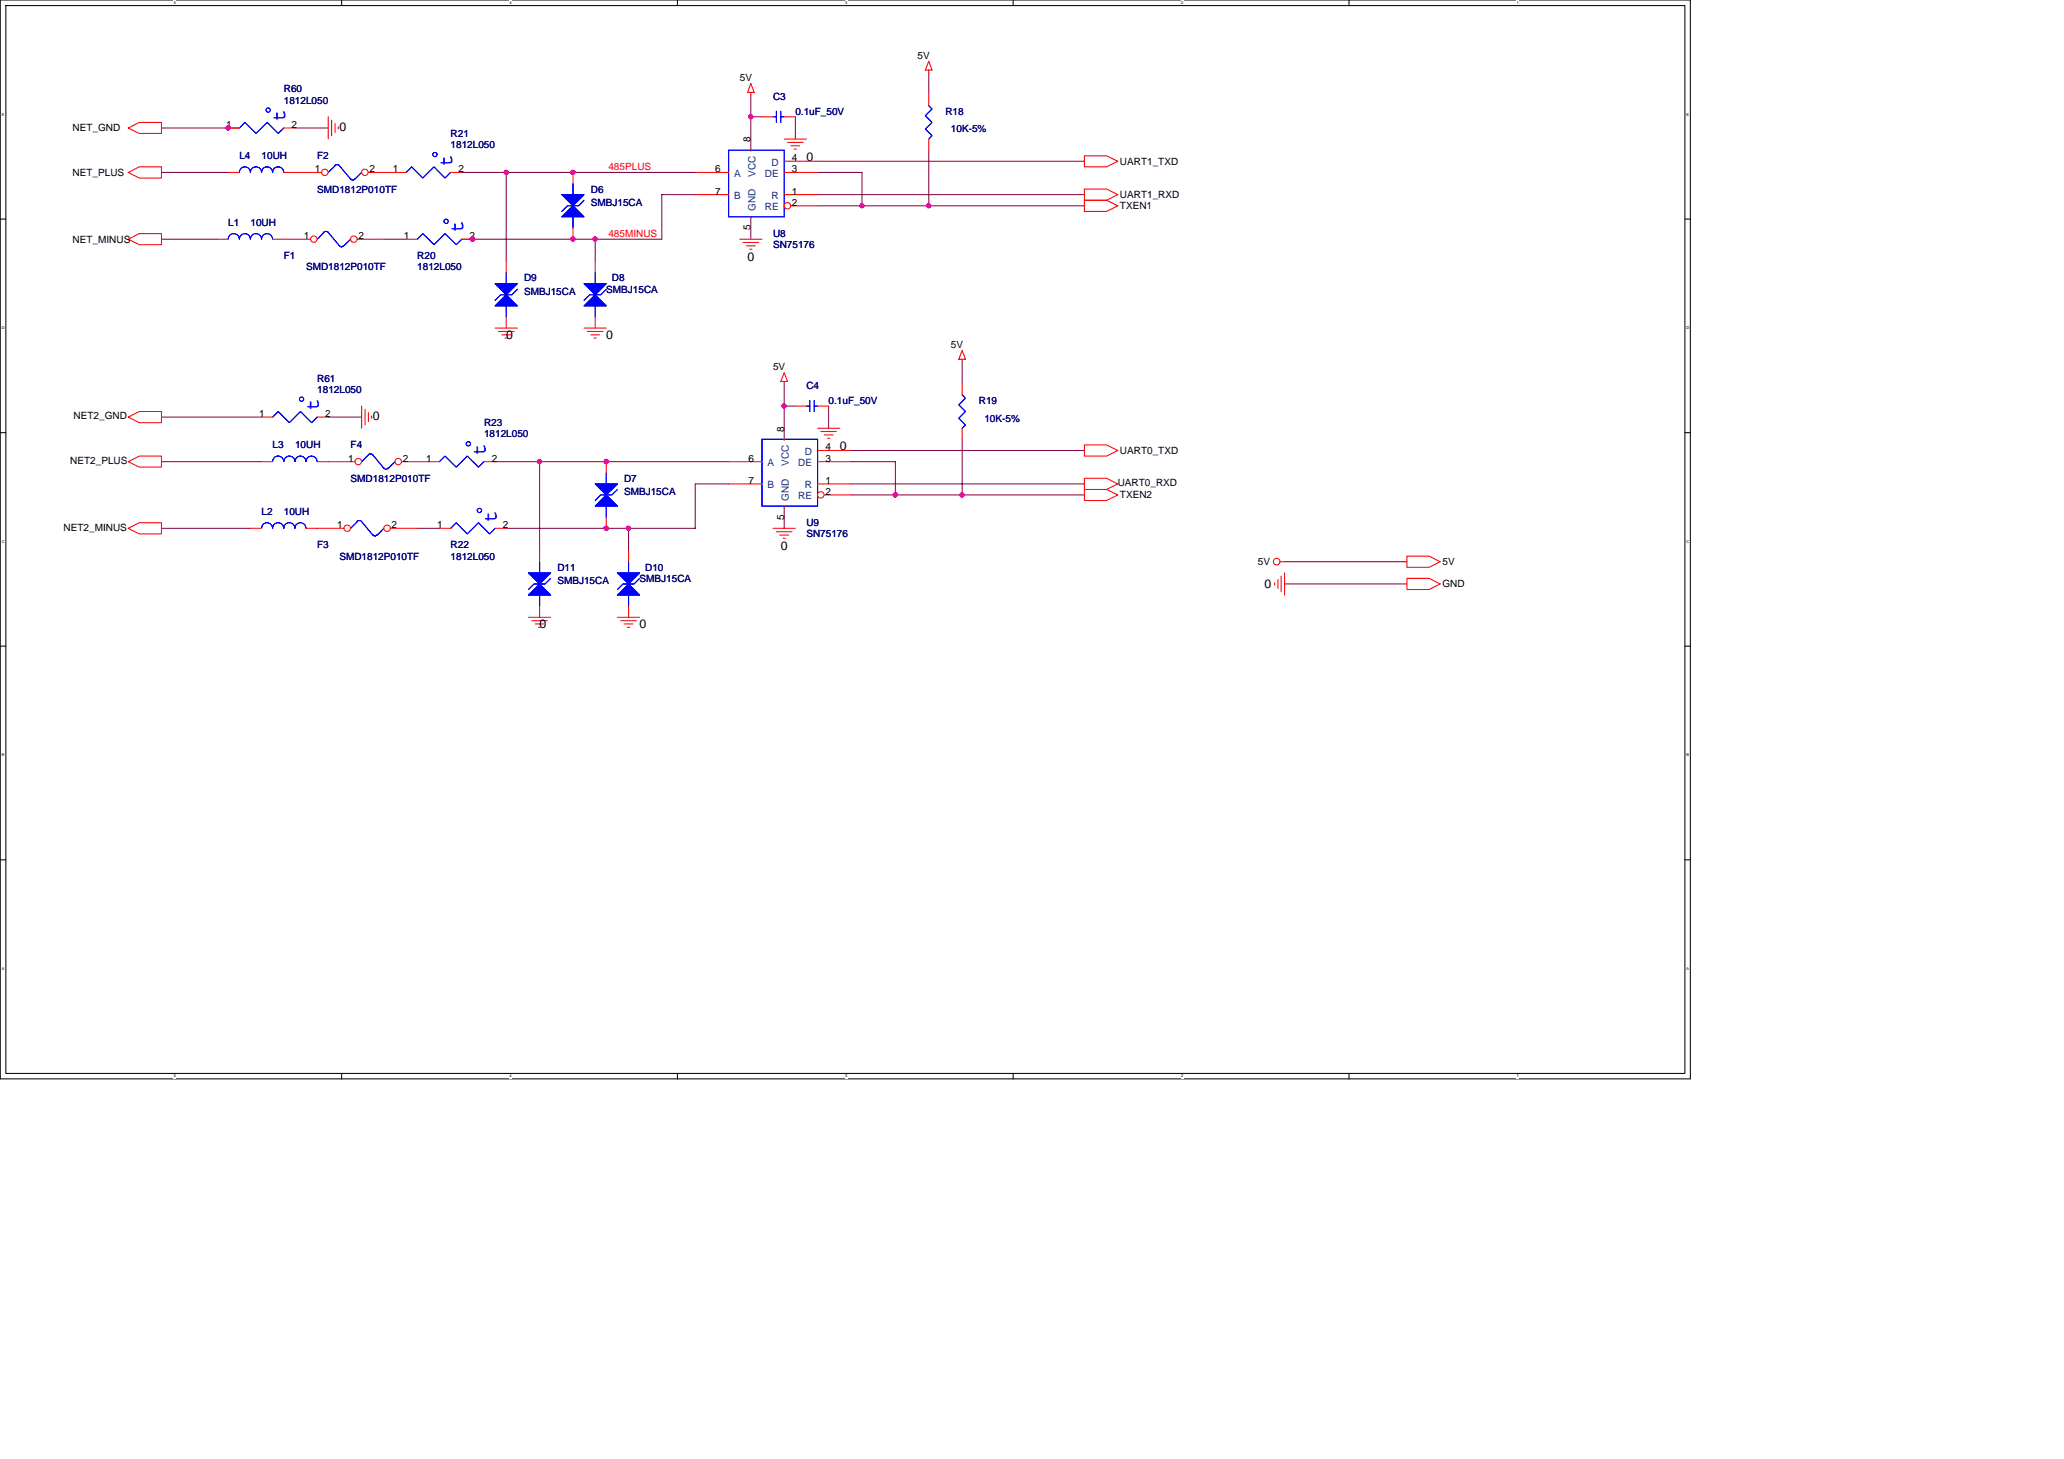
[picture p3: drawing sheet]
<svg xmlns="http://www.w3.org/2000/svg" width="297mm" height="210mm" viewBox="0 0 297 210" stroke-linecap="round" stroke-linejoin="round" font-family="sans-serif">
<path d="M0 0h243.3v155.2h-243.3zM.8 .8h241.7v153.6h-241.7z" fill="none" stroke="#000" stroke-width=".15"/>
<g fill="#fff">
<path d="M25 .1h.3v.6h-.3z"/>
<path d="M25 154.5h.3v.6h-.3z"/>
</g>
<path d="M49.2 0v.8M49.2 154.4v.8" fill="none" stroke="#000" stroke-width=".15"/>
<g fill="#fff">
<path d="M73.3 .1h.3v.6h-.3z"/>
<path d="M73.3 154.5h.3v.6h-.3z"/>
</g>
<path d="M97.5 0v.8M97.5 154.4v.8" fill="none" stroke="#000" stroke-width=".15"/>
<g fill="#fff">
<path d="M121.6 .1h.3v.6h-.3z"/>
<path d="M121.6 154.5h.3v.6h-.3z"/>
</g>
<path d="M145.8 0v.8M145.8 154.4v.8" fill="none" stroke="#000" stroke-width=".15"/>
<g fill="#fff">
<path d="M170 .1h.3v.6h-.3z"/>
<path d="M170 154.5h.3v.6h-.3z"/>
</g>
<path d="M194.1 0v.8M194.1 154.4v.8" fill="none" stroke="#000" stroke-width=".15"/>
<g fill="#fff">
<path d="M218.3 .1h.3v.6h-.3z"/>
<path d="M218.3 154.5h.3v.6h-.3z"/>
<path d="M.3 16.2h.3v.5h-.3z"/>
<path d="M242.7 16.2h.4v.5h-.4z"/>
<path d="M.3 46.9h.3v.6h-.3z"/>
<path d="M242.7 46.9h.4v.6h-.4z"/>
</g>
<path d="M0 31.5h.8M242.5 31.5h.8" fill="none" stroke="#000" stroke-width=".15"/>
<g fill="#fff">
<path d="M.3 77.6h.3v.6h-.3z"/>
<path d="M242.7 77.6h.4v.6h-.4z"/>
</g>
<path d="M0 62.3h.8M242.5 62.3h.8" fill="none" stroke="#000" stroke-width=".15"/>
<g fill="#fff">
<path d="M.3 108.3h.3v.6h-.3z"/>
<path d="M242.7 108.3h.4v.6h-.4z"/>
</g>
<path d="M0 93h.8M242.5 93h.8" fill="none" stroke="#000" stroke-width=".15"/>
<g fill="#fff">
<path d="M.3 139h.3v.6h-.3z"/>
<path d="M242.7 139h.4v.6h-.4z"/>
</g>
<path d="M0 123.7h.8M242.5 123.7h.8" fill="none" stroke="#000" stroke-width=".15"/>
<g fill="none" stroke="#800040" stroke-width=".15">
<path d="M23.2 18.4h11.3M42.5 18.4h4.7M108.1 13.6v8M108.1 16.8h1.6M114.5 16.8v3.2M133.7 10.4v3.2M23.2 24.8h9.6M23.2 34.4h8M55.2 34.4h3.3M66.5 24.8h33.6M72.9 24.8v12.8M85.7 34.4v3.2"/>
<path d="M100.1 28h-4.9v6.4h-28.7M108.1 31.2v3.2M117.7 29.6h38.4M117.7 24.8h6.4v4.8M117.7 28h38.4M117.7 23.2h38.4M133.7 21.6v8M112.9 55.2v8M112.9 58.4h1.6M119.2 58.4v3.2M138.5 52v3.2M23.2 66.4h14.5"/>
<path d="M23.2 76h12.8M23.2 60h14.5M47.2 60h4.8M60 76h3.2M71.2 66.4h33.7M77.7 66.4v12.8M90.5 76v3.2M104.9 69.6h-4.8v6.4h-27.2M112.9 72.8v3.2M122.5 66.4h6.4v4.8M122.5 69.6h33.6M122.5 71.2h16"/>
<path d="M122.5 64.8h33.6M138.5 63.2v8h17.6M184.9 80.8h17.6M184.9 84h17.6"/>
</g>
<g fill="#f0f" stroke="#f0f" stroke-width=".15">
<circle cx="133.7" cy="29.6" r=".31"/>
<circle cx="124" cy="29.6" r=".31"/>
<circle cx="108" cy="16.8" r=".31"/>
<circle cx="32.8" cy="18.4" r=".32"/>
<circle cx="68" cy="34.4" r=".32"/>
<circle cx="85.6" cy="34.4" r=".32"/>
<circle cx="82.4" cy="24.8" r=".31"/>
<circle cx="82.4" cy="34.4" r=".32"/>
<circle cx="72.8" cy="24.8" r=".31"/>
<circle cx="138.4" cy="71.2" r=".32"/>
<circle cx="128.8" cy="71.2" r=".32"/>
<circle cx="87.2" cy="76" r=".31"/>
<circle cx="77.6" cy="66.4" r=".32"/>
<circle cx="90.4" cy="76" r=".31"/>
<circle cx="87.2" cy="66.4" r=".32"/>
<circle cx="112.8" cy="58.4" r=".32"/>
</g>
<g fill="none" stroke="#f00" stroke-width=".15">
<path d="M18.5 18.4l1.5-.8h3.2v1.6h-3.2zM47.2 16.8v3.2M47.7 17.3v2.2M48.2 17.8v1.2M48.7 18.2v.4M108.1 12l.4 1.3h-.9zM108.1 13.3v.3M133.7 8.8l.4 1.3h-.9zM133.7 10.1v.3M18.5 34.4l1.5-.8h3.2v1.6h-3.2zM18.5 24.8l1.5-.8h3.2v1.6h-3.2zM106.5 34.4h3.2"/>
<path d="M106.9 34.9h2.3M107.4 35.4h1.3M107.9 35.9h.3M112.9 20h3.2M113.3 20.5h2.3M113.8 21h1.3M114.3 21.4h.3M156.1 28.8h3.2l1.6 .8-1.6 .8h-3.2zM156.1 27.2h3.2l1.6 .8-1.6 .8h-3.2zM156.1 22.4h3.2l1.6 .8-1.6 .8h-3.2zM52 58.4v3.2M52.5 58.9v2.2"/>
<path d="M53 59.4v1.2M53.5 59.9v.3M71.2 47.2h3.3M71.7 47.7h2.3M72.2 48.2h1.3M72.7 48.6h.3M84 47.2h3.2M84.5 47.7h2.3M85 48.2h1.3M85.5 48.6h.3M112.9 53.6l.4 1.3h-.9zM112.9 54.9v.3"/>
<path d="M138.5 50.4l.4 1.3h-.9zM138.5 51.7v.3M18.5 76l1.5-.8h3.2v1.6h-3.2zM18.5 60l1.5-.8h3.2v1.6h-3.2zM18.5 66.4l1.5-.8h3.2v1.6h-3.2zM111.2 76h3.3M111.7 76.5h2.3M112.2 77h1.3M112.7 77.4h.3M117.7 61.6h3.2M118.1 62.1h2.3M118.6 62.6h1.3"/>
<path d="M119.1 63.1h.3M156.1 70.4h3.2l1.6 .8-1.6 .8h-3.2zM156.1 68.8h3.2l1.6 .8-1.6 .8h-3.2zM156.1 64h3.2l1.6 .8-1.6 .8h-3.2zM76 88.8h3.2M76.5 89.3h2.3M77 89.8h1.3M77.5 90.3h.3M88.9 88.8h3.2M89.3 89.3h2.3M89.8 89.8h1.3M90.3 90.3h.3"/>
<path d="M183.4 83.9v.3M183.9 83.4v1.2M184.2 80.8h.7M184.4 82.9v2.2M184.9 82.4v3.2M202.5 83.2h3.2l1.6 .8-1.6 .8h-3.2zM202.5 80h3.2l1.6 .8-1.6 .8h-3.2z"/>
<circle cx="183.7" cy="80.8" r=".48"/>
</g>
<path d="M53 65.4a.49 .49 0 0 1 .6 0M53 65.4l-1 1M53.7 65.4l1.5 2M55.3 67.3l.3 .2 .2-.2M56.9 66.4l-1 1" fill="none" stroke="#00f" stroke-width=".15"/>
<circle cx="51.6" cy="66.4" r=".46" fill="#fff" stroke="#f00" stroke-width=".15"/>
<path d="M47.2 66.4h3.9" fill="none" stroke="#f00" stroke-width=".15"/>
<circle cx="57.3" cy="66.4" r=".46" fill="#fff" stroke="#f00" stroke-width=".15"/>
<path d="M57.8 66.4h3.9M117.7 66.4h4.8M117.7 64.8h4.8M117.7 69.6h4.8" fill="none" stroke="#f00" stroke-width=".15"/>
<path d="M109.7 63.2h8v9.6h-8z" fill="none" stroke="#00f" stroke-width=".15"/>
<circle cx="118.1" cy="71.2" r=".46" fill="#fff" stroke="#f00" stroke-width=".15"/>
<path d="M133.7 13.6v1.6M133.7 20v1.6M63.2 76h1.7M71.2 76h1.7M104.9 66.4h4.8M104.9 69.6h4.8M112.9 63.2h.1M112.9 72.8h.1M118.6 71.2h3.9" fill="none" stroke="#f00" stroke-width=".15"/>
<g fill="none" stroke="#00f" stroke-width=".15">
<path d="M133.7 15.2l.4 .5-.9 .9 .9 1-.9 1 .9 .9-.4 .5M48.2 23.8a.52 .52 0 0 1 .6 0M48.2 23.9l-1 .9M48.8 23.9l1.7 1.9M50.5 25.7l.3 .2 .2-.2M52 24.8l-.9 1M64.9 76l.8-.8 1.5 1.6 1.7-1.6 1.6 1.6 .7-.8"/>
<circle cx="69" cy="73.4" r=".31"/>
</g>
<circle cx="46.8" cy="24.8" r=".46" fill="#fff" stroke="#f00" stroke-width=".15"/>
<path d="M42.5 24.8h3.8" fill="none" stroke="#f00" stroke-width=".15"/>
<circle cx="52.5" cy="24.8" r=".46" fill="#fff" stroke="#f00" stroke-width=".15"/>
<g fill="none" stroke="#f00" stroke-width=".15">
<path d="M32.8 18.4h1.7M40.8 18.4h1.7M53 24.8h5.5M58.5 34.4h1.5M64.9 24.8h1.6M66.5 34.4h1.5M112.9 24.8h4.8M112.9 23.2h4.8M112.9 28h4.8M114.5 58.4h1.6M117.7 58.4h1.5M77.7 79.2v1.6"/>
<path d="M77.7 87.2v1.6"/>
</g>
<g fill="#00f" stroke="#00f" stroke-width=".15">
<path d="M76 82.4h3.2l-1.5 1.6z" fill-rule="evenodd"/>
<path d="M76 85.6l1.7-1.6 1.5 1.6z" fill-rule="evenodd"/>
<path d="M76 82.4h3.2l-1.5 1.6z" fill-rule="evenodd"/>
<path d="M76 85.6l1.7-1.6 1.5 1.6z" fill-rule="evenodd"/>
</g>
<g fill="none" stroke="#00f" stroke-width=".15">
<path d="M34.5 18.4l.7-.8 1.6 1.6 1.7-1.6 1.5 1.6 .8-.8M58.5 24.8l.7-.8 1.7 1.6 1.6-1.6 1.5 1.6 .9-.8M60 34.4l.9-.8 1.6 1.6 1.5-1.6 1.7 1.6 .8-.8M104.9 21.6h8v9.6h-8zM116.1 58.4h.4M116.5 57.6v1.6M117.2 57.6v1.6M117.2 58.4h.5M77.7 80.8v1.6M77.7 85.6v1.6M79.2 83.2l-.7 .8h-1.6l-.9 .8"/>
<circle cx="38.6" cy="15.8" r=".31"/>
<circle cx="62.6" cy="22.2" r=".31"/>
<circle cx="64.2" cy="31.8" r=".31"/>
</g>
<circle cx="113.3" cy="29.6" r=".46" fill="#fff" stroke="#f00" stroke-width=".15"/>
<g fill="none" stroke="#f00" stroke-width=".15">
<path d="M109.7 16.8h1.5M112.9 16.8h1.6M31.2 34.4h1.6M32.8 24.8h1.7M39.2 34.4h1.6M40.8 24.8h1.7M72.9 37.6v1.6M85.7 37.6v1.6M100.1 24.8h4.8M100.1 28h4.8M108.1 21.6h.1M108.1 31.2h.1"/>
<path d="M113.8 29.6h3.9M72.9 45.6v1.6M85.7 45.6v1.6M138.5 55.2v1.6M36 76h1.7M37.7 60h1.5M37.7 66.4h1.5M44 76h1.7M45.7 60h1.5M45.7 66.4h1.5M87.2 66.4v1.6M87.2 74.4v1.6"/>
<path d="M90.5 79.2v1.6M138.5 61.6v1.6M90.5 87.2v1.6"/>
</g>
<g fill="none" stroke="#00f" stroke-width=".15">
<path d="M111.2 16.8h.5M111.7 16v1.6M112.4 16v1.6M112.4 16.8h.5M32.8 34.4a.79 .79 0 0 1 .8-.8 .79 .79 0 0 1 .8 .8M34.5 24.8a.78 .78 0 0 1 .7-.8 .78 .78 0 0 1 .8 .8M34.5 34.4a.78 .78 0 0 1 .7-.8 .78 .78 0 0 1 .8 .8M36 24.8a.79 .79 0 0 1 .8-.8 .79 .79 0 0 1 .8 .8M36 34.4a.79 .79 0 0 1 .8-.8 .79 .79 0 0 1 .8 .8M37.7 24.8a.78 .78 0 0 1 .7-.8 .78 .78 0 0 1 .8 .8M37.7 34.4a.78 .78 0 0 1 .7-.8 .78 .78 0 0 1 .8 .8M39.2 24.8a.79 .79 0 0 1 .8-.8 .79 .79 0 0 1 .8 .8"/>
<path d="M72.9 39.2v1.6M85.7 39.2v1.6M72.9 44v1.6M74.5 41.6l-.8 .8h-1.7l-.8 .8M85.7 44v1.6M87.2 41.6l-.7 .8h-1.6l-.9 .8M138.5 56.8l.4 .5-.9 1 .9 .9-.9 1 .9 .9-.4 .5M37.7 76a.78 .78 0 0 1 .7-.8 .78 .78 0 0 1 .8 .8M39.2 60l.8-.8 1.7 1.6 1.5-1.6 1.6 1.6 .9-.8M39.2 66.4a.79 .79 0 0 1 .8-.8 .79 .79 0 0 1 .8 .8 .8 .8 0 0 1 .8-.8 .8 .8 0 0 1 .8 .8M39.2 76a.79 .79 0 0 1 .8-.8 .79 .79 0 0 1 .8 .8 .8 .8 0 0 1 .8-.8 .8 .8 0 0 1 .8 .8M42.5 66.4a.78 .78 0 0 1 .7-.8 .78 .78 0 0 1 .8 .8 .8 .8 0 0 1 .8-.8 .8 .8 0 0 1 .8 .8"/>
<path d="M42.5 76a.78 .78 0 0 1 .7-.8 .78 .78 0 0 1 .8 .8M51.4 75a.52 .52 0 0 1 .6 0M51.4 75.1l-.9 .9M52 75.1l1.7 1.9M53.7 76.9a.31 .31 0 0 0 .3 .2 .31 .31 0 0 0 .2-.2M55.2 76l-.9 1M87.2 68v1.6M87.2 72.8v1.6M88.9 70.4l-.8 .8h-1.6l-.8 .8M90.5 80.8v1.6M90.5 85.6v1.6M92.1 83.2l-.9 .8h-1.5l-.8 .8"/>
<circle cx="43.4" cy="57.4" r=".31"/>
</g>
<g fill="#00f" stroke="#00f" stroke-width=".15">
<path d="M71.2 40.8h3.3l-1.6 1.6z" fill-rule="evenodd"/>
<path d="M71.2 44l1.7-1.6 1.6 1.6z" fill-rule="evenodd"/>
<path d="M71.2 40.8h3.3l-1.6 1.6z" fill-rule="evenodd"/>
<path d="M71.2 44l1.7-1.6 1.6 1.6z" fill-rule="evenodd"/>
<path d="M90.5 84l1.6 1.6h-3.2z" fill-rule="evenodd"/>
<path d="M88.9 82.4h3.2l-1.6 1.6z" fill-rule="evenodd"/>
<path d="M90.5 84l1.6 1.6h-3.2z" fill-rule="evenodd"/>
<path d="M88.9 82.4h3.2l-1.6 1.6z" fill-rule="evenodd"/>
<path d="M84 44l1.7-1.6 1.5 1.6z" fill-rule="evenodd"/>
<path d="M84 40.8h3.2l-1.5 1.6z" fill-rule="evenodd"/>
<path d="M84 44l1.7-1.6 1.5 1.6z" fill-rule="evenodd"/>
<path d="M84 40.8h3.2l-1.5 1.6z" fill-rule="evenodd"/>
<path d="M85.7 69.6h3.2l-1.7 1.6z" fill-rule="evenodd"/>
<path d="M87.2 71.2l1.7 1.6h-3.2z" fill-rule="evenodd"/>
<path d="M85.7 69.6h3.2l-1.7 1.6z" fill-rule="evenodd"/>
<path d="M87.2 71.2l1.7 1.6h-3.2z" fill-rule="evenodd"/>
</g>
<circle cx="50" cy="76" r=".46" fill="#fff" stroke="#f00" stroke-width=".15"/>
<path d="M45.7 76h3.8" fill="none" stroke="#f00" stroke-width=".15"/>
<circle cx="55.7" cy="76" r=".46" fill="#fff" stroke="#f00" stroke-width=".15"/>
<path d="M82.5 24.8v1.6M82.5 32.8v1.6M56.2 76h3.8M61.7 66.4h1.5M69.7 66.4h1.5" fill="none" stroke="#f00" stroke-width=".15"/>
<g fill="none" stroke="#00f" stroke-width=".15">
<path d="M46.6 33.4l-.9 1M47.2 33.4l-.3-.1-.3 .1M47.2 33.4l1.6 2M48.9 35.3l.2 .2 .3-.2M50.5 34.4l-1 1M82.5 26.4v1.6M82.5 31.2v1.6M84 28.8l-.8 .8h-1.5l-.8 .8M63.2 66.4l.8-.8 1.7 1.6 1.5-1.6 1.7 1.6 .8-.8"/>
<circle cx="67.4" cy="63.8" r=".31"/>
</g>
<g fill="#00f" stroke="#00f" stroke-width=".15">
<path d="M80.9 28h3.1l-1.5 1.6z" fill-rule="evenodd"/>
<path d="M80.9 31.2l1.6-1.6 1.5 1.6z" fill-rule="evenodd"/>
<path d="M80.9 28h3.1l-1.5 1.6z" fill-rule="evenodd"/>
<path d="M80.9 31.2l1.6-1.6 1.5 1.6z" fill-rule="evenodd"/>
</g>
<circle cx="45.2" cy="34.4" r=".46" fill="#fff" stroke="#f00" stroke-width=".15"/>
<path d="M40.8 34.4h3.9" fill="none" stroke="#f00" stroke-width=".15"/>
<circle cx="50.9" cy="34.4" r=".46" fill="#fff" stroke="#f00" stroke-width=".15"/>
<path d="M51.4 34.4h3.8" fill="none" stroke="#f00" stroke-width=".15"/>
<g fill="#f0f" stroke="#f0f" stroke-width=".15">
<circle cx="133.7" cy="29.6" r=".31"/>
<circle cx="124" cy="29.6" r=".31"/>
<circle cx="108" cy="16.8" r=".31"/>
<circle cx="32.8" cy="18.4" r=".32"/>
<circle cx="68" cy="34.4" r=".32"/>
<circle cx="85.6" cy="34.4" r=".32"/>
<circle cx="82.4" cy="24.8" r=".31"/>
<circle cx="82.4" cy="34.4" r=".32"/>
<circle cx="72.8" cy="24.8" r=".31"/>
<circle cx="138.4" cy="71.2" r=".32"/>
<circle cx="128.8" cy="71.2" r=".32"/>
<circle cx="87.2" cy="76" r=".31"/>
<circle cx="77.6" cy="66.4" r=".32"/>
<circle cx="90.4" cy="76" r=".31"/>
<circle cx="87.2" cy="66.4" r=".32"/>
<circle cx="112.8" cy="58.4" r=".32"/>
</g>
<g font-size="2.9" fill="#00f">
<text x="41.1" y="17.4" transform="rotate(-90 41.1 17.4)">t</text>
<text x="65.1" y="23.9" transform="rotate(-90 65.1 23.9)">t</text>
<text x="66.7" y="33.4" transform="rotate(-90 66.7 33.4)">t</text>
<text x="45.9" y="59.1" transform="rotate(-90 45.9 59.1)">t</text>
<text x="69.9" y="65.4" transform="rotate(-90 69.9 65.4)">t</text>
<text x="71.5" y="75.1" transform="rotate(-90 71.5 75.1)">t</text>
</g>
<g font-size="1.8">
<text x="48.8" y="18.9">0</text>
<text x="116.1" y="23.2">0</text>
<text x="107.6" y="37.6">0</text>
<text x="72.9" y="48.8">0</text>
<text x="87.2" y="48.8">0</text>
<text x="53.7" y="60.5">0</text>
<text x="120.9" y="64.8">0</text>
<text x="112.4" y="79.2">0</text>
<text x="182" y="84.6">0</text>
<text x="77.7" y="90.4">0</text>
<text x="92.1" y="90.4">0</text>
</g>
<g font-size="1.4">
<text x="106.5" y="11.7">5V</text>
<text x="132.1" y="8.5">5V</text>
<text x="10.5" y="18.9">NET_GND</text>
<text x="32.5" y="18.4">1</text>
<text x="42" y="18.4">2</text>
<text x="108" y="20.5" transform="rotate(-90 108 20.5)">8</text>
<text x="114" y="23.2">4</text>
<text x="161.2" y="23.7">UART1_TXD</text>
<text x="10.5" y="25.3">NET_PLUS</text>
<text x="45.3" y="24.8">1</text>
<text x="53.2" y="24.8">2</text>
<text x="56.5" y="24.8">1</text>
<text x="66" y="24.8">2</text>
<text x="102.9" y="24.8">6</text>
<text x="102.9" y="28">7</text>
<text x="114" y="24.8">3</text>
<text x="114" y="29.6">2</text>
<text x="114" y="28">1</text>
<text x="161.2" y="28.5">UART1_RXD</text>
<text x="10.5" y="34.9">NET_MINUS</text>
<text x="43.7" y="34.4">1</text>
<text x="51.6" y="34.4">2</text>
<text x="58.1" y="34.4">1</text>
<text x="67.6" y="34.4">2</text>
<text x="108" y="33.1" transform="rotate(-90 108 33.1)">5</text>
<text x="161.2" y="30.1">TXEN1</text>
<text x="111.2" y="53.3">5V</text>
<text x="136.9" y="50.1">5V</text>
<text x="37.3" y="60">1</text>
<text x="46.8" y="60">2</text>
<text x="10.6" y="60.3">NET2_GND</text>
<text x="112.8" y="62.1" transform="rotate(-90 112.8 62.1)">8</text>
<text x="118.8" y="64.8">4</text>
<text x="161.2" y="65.3">UART0_TXD</text>
<text x="10.1" y="66.7">NET2_PLUS</text>
<text x="50.1" y="66.4">1</text>
<text x="58" y="66.4">2</text>
<text x="61.3" y="66.4">1</text>
<text x="70.8" y="66.4">2</text>
<text x="107.7" y="66.4">6</text>
<text x="107.7" y="69.6">7</text>
<text x="118.8" y="66.4">3</text>
<text x="118.8" y="71.2">2</text>
<text x="118.8" y="69.6">1</text>
<text x="160.9" y="69.9">UART0_RXD</text>
<text x="161.2" y="71.7">TXEN2</text>
<text x="9.2" y="76.3">NET2_MINUS</text>
<text x="48.5" y="76">1</text>
<text x="56.4" y="76">2</text>
<text x="62.9" y="76">1</text>
<text x="72.4" y="76">2</text>
<text x="112.8" y="74.7" transform="rotate(-90 112.8 74.7)">5</text>
<text x="181" y="81.3">5V</text>
<text x="207.6" y="81.3">5V</text>
<text x="207.6" y="84.5">GND</text>
</g>
<g font-size="1.4" fill="#000080">
<text x="40.8" y="13.3">R60</text>
<text x="40.8" y="14.9">1812L050</text>
<text x="111.2" y="14.4">C3</text>
<text x="114.5" y="16.5">0.1uF_50V</text>
<text x="136.1" y="16.5">R18</text>
<text x="34.5" y="22.9">L4</text>
<text x="37.7" y="22.9">10UH</text>
<text x="45.7" y="22.9">F2</text>
<text x="64.9" y="19.7">R21</text>
<text x="64.9" y="21.3">1812L050</text>
<text x="136.9" y="19">10K-5%</text>
<text x="45.7" y="27.7">SMD1812P010TF</text>
<text x="85" y="27.7">D6</text>
<text x="85" y="29.6">SMBJ15CA</text>
<text x="32.8" y="32.5">L1</text>
<text x="36" y="32.5">10UH</text>
<text x="111.2" y="34.1">U8</text>
<text x="111.2" y="35.7">SN75176</text>
<text x="40.8" y="37.3">F1</text>
<text x="44" y="38.9">SMD1812P010TF</text>
<text x="60" y="37.3">R20</text>
<text x="60" y="38.9">1812L050</text>
<text x="75.4" y="40.5">D9</text>
<text x="88" y="40.5">D8</text>
<text x="75.4" y="42.4">SMBJ15CA</text>
<text x="87.2" y="42.1">SMBJ15CA</text>
<text x="45.7" y="54.9">R61</text>
<text x="45.7" y="56.5">1812L050</text>
<text x="116.1" y="56">C4</text>
<text x="119.2" y="58.1">0.1uF_50V</text>
<text x="140.9" y="58.1">R19</text>
<text x="39.2" y="64.5">L3</text>
<text x="42.5" y="64.5">10UH</text>
<text x="50.5" y="64.5">F4</text>
<text x="69.7" y="61.3">R23</text>
<text x="69.7" y="62.9">1812L050</text>
<text x="141.7" y="60.7">10K-5%</text>
<text x="50.5" y="69.3">SMD1812P010TF</text>
<text x="89.8" y="69.3">D7</text>
<text x="89.8" y="71.2">SMBJ15CA</text>
<text x="37.7" y="74.1">L2</text>
<text x="40.8" y="74.1">10UH</text>
<text x="116.1" y="75.7">U9</text>
<text x="116.1" y="77.3">SN75176</text>
<text x="45.7" y="78.9">F3</text>
<text x="48.8" y="80.5">SMD1812P010TF</text>
<text x="64.9" y="78.9">R22</text>
<text x="64.9" y="80.5">1812L050</text>
<text x="80.2" y="82.1">D11</text>
<text x="92.1" y="83.7">SMBJ15CA</text>
<text x="92.9" y="82.1">D10</text>
<text x="80.2" y="84">SMBJ15CA</text>
</g>
<g font-size="1.4" fill="#004080">
<text x="111" y="23.9">D</text>
<text x="105.7" y="25.5">A</text>
<text x="105.7" y="28.7">B</text>
<text x="108.7" y="25.4" transform="rotate(-90 108.7 25.4)">VCC</text>
<text x="110.1" y="25.5">DE</text>
<text x="111" y="28.7">R</text>
<text x="108.7" y="30.4" transform="rotate(-90 108.7 30.4)">GND</text>
<text x="110.1" y="30.3">RE</text>
<text x="115.8" y="65.5">D</text>
<text x="110.5" y="67.1">A</text>
<text x="110.5" y="70.3">B</text>
<text x="113.5" y="67" transform="rotate(-90 113.5 67)">VCC</text>
<text x="114.9" y="67.1">DE</text>
<text x="114.9" y="71.9">RE</text>
<text x="115.8" y="70.3">R</text>
<text x="113.5" y="72" transform="rotate(-90 113.5 72)">GND</text>
</g>
<g font-size="1.4" fill="#f00">
<text x="87.6" y="24.5">485PLUS</text>
<text x="87.6" y="34.1">485MINUS</text>
</g>
<g font-size=".6">
<text x="25" y=".6">5</text>
<text x="73.3" y=".6">4</text>
<text x="121.6" y=".6">3</text>
<text x="170" y=".6">2</text>
<text x="218.3" y=".6">1</text>
<text x=".3" y="16.6">E</text>
<text x="242.7" y="16.6">E</text>
<text x=".3" y="47.3">D</text>
<text x="242.7" y="47.3">D</text>
<text x=".3" y="78.1">C</text>
<text x="242.7" y="78.1">C</text>
<text x=".3" y="108.8">B</text>
<text x="242.7" y="108.8">B</text>
<text x=".3" y="139.5">A</text>
<text x="242.7" y="139.5">A</text>
<text x="25" y="155">5</text>
<text x="73.3" y="155">4</text>
<text x="121.6" y="155">3</text>
<text x="170" y="155">2</text>
<text x="218.3" y="155">1</text>
</g>
</svg>
